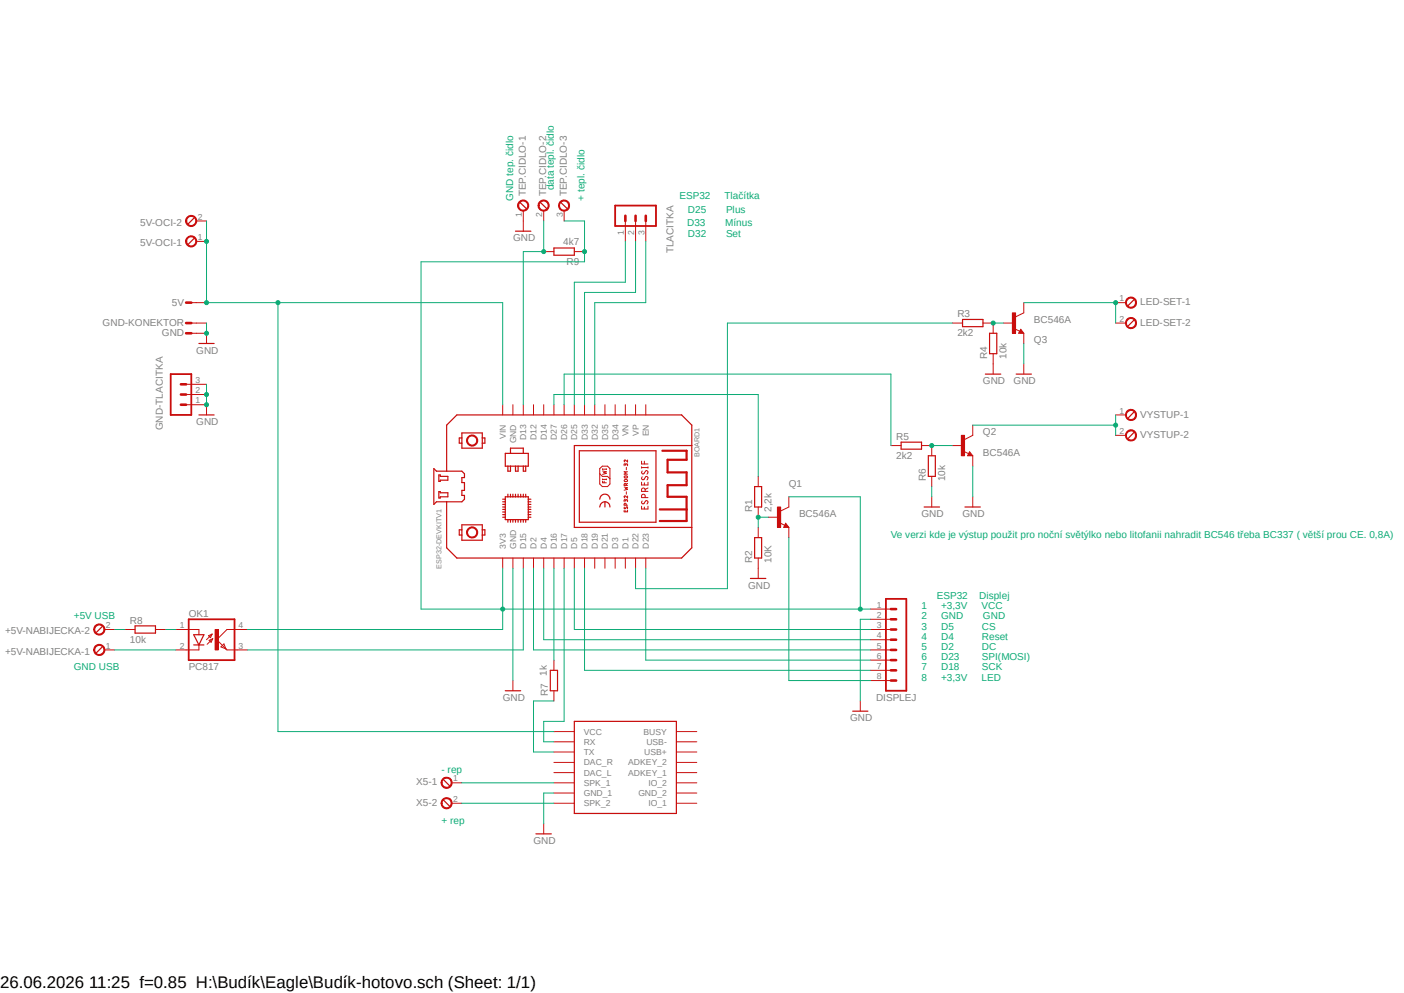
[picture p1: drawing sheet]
<svg xmlns="http://www.w3.org/2000/svg" width="297mm" height="210mm" viewBox="0 0 297 210" stroke-linecap="round" stroke-linejoin="round" font-family="sans-serif">
<path d="M0 25.7l297.1 153.4M297.1 25.7l-297.1 153.4" fill="none" stroke="#fff" stroke-width=".21"/>
<path d="M94.5 89.9v9.8M96.6 87.8h47.6M97.7 91.6h4.3v3.2h-4.3v-1.1M122.6 95.3h16.2v15.1h-16.2zM146.3 89.9v4.3h-24.8v17.3h24.8v4.4" fill="none" stroke="#c90d0c" stroke-width=".25"/>
<g fill="none" stroke="#c90d0c" stroke-width=".21">
<path d="M106.3 85.6v2.2M108.5 85.6v2.2M110.7 85.6v2.2M112.9 85.6v2.2M115 85.6v2.2M117.2 85.6v2.2M119.3 85.6v2.2M121.5 85.6v2.2M123.7 85.6v2.2M125.8 85.6v2.2M128 85.6v2.2M130.1 85.6v2.2"/>
<path d="M132.3 85.6v2.2M134.5 85.6v2.2M136.6 85.6v2.2M106.3 118v2.2M108.5 118v2.2M110.7 118v2.2M112.9 118v2.2M115 118v2.2M117.2 118v2.2M119.3 118v2.2M121.5 118v2.2M123.7 118v2.2"/>
<path d="M125.8 118v2.2M128 118v2.2M130.1 118v2.2M132.3 118v2.2M134.5 118v2.2M136.6 118v2.2"/>
</g>
<path d="M99 92.4a1.19 1.19 0 0 1 1.9 .2 1.19 1.19 0 0 1-.7 1.8 1.19 1.19 0 0 1-1.5-1.2h.2a.98 .98 0 0 1 1.3-1 .98 .98 0 0 1 .4 1.6 .98 .98 0 0 1-1.6-.3l-.1-.3h-.2z" fill-rule="evenodd" fill="#c90d0c"/>
<path d="M99 92.4a1.19 1.19 0 0 1 1.9 .2 1.19 1.19 0 0 1-.7 1.8 1.19 1.19 0 0 1-1.5-1.2h.2a.98 .98 0 0 1 1.3-1 .98 .98 0 0 1 .4 1.6 .98 .98 0 0 1-1.6-.3l-.1-.3h-.2z" fill="none" stroke="#c90d0c" stroke-width=".21"/>
<g fill="none" stroke="#c90d0c" stroke-width=".25">
<path d="M97.7 91.6v2.1h-.5v-1.1h.5M102 92.6h.6v1.1h-.6M106.9 95.9h4.9v2.7h-4.9zM107.4 98.6v1.1h.6v-1.1M108 95.9v-1.1h2.7v1.1M109.1 98.6v1.1h.5v-1.1M110.7 98.6v1.1h.5v-1.1M97.7 111h4.3v3.3h-4.3v-1.1M106.3 105.6h.6M106.3 106.1h.6M106.3 106.7h.6M106.3 107.2h.6"/>
<path d="M106.3 107.7h.6M106.3 108.3h.6M106.3 108.8h.6M106.3 109.4h.6M106.9 105.1h4.9v4.8h-4.9zM107.4 104.5v.6M107.4 109.9v.5M108 104.5v.6M108 109.9v.5M108.5 104.5v.6M108.5 109.9v.5M109.1 104.5v.6"/>
<path d="M109.1 109.9v.5M109.6 104.5v.6M109.6 109.9v.5M110.2 104.5v.6M110.2 109.9v.5M110.7 104.5v.6M110.7 109.9v.5M111.2 104.5v.6M111.2 109.9v.5M111.8 105.6h.5M111.8 106.1h.5M111.8 106.7h.5"/>
<path d="M111.8 107.2h.5M111.8 107.7h.5M111.8 108.3h.5M111.8 108.8h.5M111.8 109.4h.5"/>
</g>
<path d="M99 111.8a1.19 1.19 0 0 1 1.9 .2 1.19 1.19 0 0 1-.7 1.8 1.19 1.19 0 0 1-1.5-1.2h.2a.98 .98 0 0 1 1.3-.9 .98 .98 0 0 1 .4 1.6 .98 .98 0 0 1-1.6-.3l-.1-.4h-.2z" fill-rule="evenodd" fill="#c90d0c"/>
<g fill="none" stroke="#c90d0c" stroke-width=".21">
<path d="M40.5 64h3.2M40.5 70.5h3.2M126.9 99.1l.5-.5h1.1l.5 .5v3.3l-.5 .5h-1.1l-.5-.5zM127.5 99.6l.8 .2-.6 .1 .6 .2-.8 .2M127.5 99.2h.8M127.5 99.1v.2M128.3 99.1v.2M132.4 98.3l.2-.2 .2 .4M132.4 98.4l-.1-.3h-.2l-.1 .4M132.5 98.8v.6M132.8 97.3v.4l-.7-.4-.1 .2 .2 .2M132.8 99.8h-.8l.5 .2-.5 .3h.8"/>
<path d="M135.7 97.5v.6h1.4M135.7 98.7v.3M135.7 98.9h1.4M135.8 99.6l-.1 .3 .3 .3 .6-.6h.3l.2 .2-.2 .5M136.3 97.5v.6M137.1 98.7v.3M99 111.8a1.19 1.19 0 0 1 1.9 .2 1.19 1.19 0 0 1-.7 1.8 1.19 1.19 0 0 1-1.5-1.2h.2a.98 .98 0 0 1 1.3-.9 .98 .98 0 0 1 .4 1.6 .98 .98 0 0 1-1.6-.3l-.1-.4h-.2zM126.9 100.2l.5 .6h1.1l.5 .5M127.5 101.3v.2M127.5 101.8v.3h.8M127.5 101.4h.8M127.8 101.8v.3"/>
<path d="M128.3 101.3v.2M132 100.8l.6-.1 .2 .2-.2 .2h-.4zM132 107.9v.3h.8v-.3M132 103l.8 .2-.5 .1 .5 .2-.8 .2M132.1 107.2l-.1 .3 .2 .1 .3-.3 .2-.1v.4M132.1 101.5l.5-.1 .2 .3-.7 .1zM132.4 105.9l.2-.2 .2 .4M132.4 106l-.1-.3h-.2l-.1 .4M132.4 108v.2M132.5 106.8l-.1-.3-.2-.1-.2 .4h.8M132.5 102.7l-.1-.4-.2-.1-.2 .5h.8M132.5 104v.5"/>
<path d="M132.8 104.9v.4l-.7-.4-.1 .2 .2 .2M132.8 102.2l-.3 .2M135.7 102v.6h1.4v-.6M135.7 107.1v.6h1.4v-.6M135.8 106l-.1 .3a.32 .32 0 0 0 .5 .3l.3-.6 .3-.1 .3 .3-.2 .4M135.8 100.8v.5l.2 .2 .3-.2 .3-.5h.3l.2 .2-.2 .5M136.3 102.1v.5M136.3 107.2v.5M136.5 105.2v-.3a.38 .38 0 0 0-.4-.4 .38 .38 0 0 0-.4 .4v.3h1.4M136.5 103.9v-.3a.38 .38 0 0 0-.4-.4 .38 .38 0 0 0-.4 .4v.3h1.4M137.1 103.2l-.6 .3"/>
</g>
<g fill="none" stroke="#c90d0c" stroke-width=".25">
<path d="M41.1 50.4l-1.3 1.3M91.8 99.1l.5 .6h5.4l.6 .5v.8h-.6v1.1h.6v1.6h-.6v1.1h.6v.8l-.6 .5h-5.4l-.5 .6zM96.6 87.8l-2.1 2.1M144.2 87.8l2.1 2.1M146.3 94.2v17.3M92.8 100.5h.3v.3h1.6v.8h-1.6v.2h-.3zM92.8 104h.3v.2h1.6v.9h-1.6v.2h-.3zM94.5 106.1v9.8l2.1 2.1h47.6l2.1-2.1M97.7 111v2.2h-.5v-1.1h.5M102 112.1h.6v1.1h-.6M126.9 105.6a1.08 1.08 0 0 1 1.1-1.1 1.08 1.08 0 0 1 1 1.1M128 106.1a1.06 1.06 0 0 1 1 1.1"/>
<path d="M128 106.1a1.12 1.12 0 0 0-1.1 1.1M128 106.1v1.1"/>
</g>
<path d="M140.1 95.3h5.1v1.9h-4v2.7h4v2.7h-4v2.5h4v5.1h-5.6M139.6 107.7h5.6" fill="none" stroke="#c90d0c" stroke-width=".47"/>
<path d="M39.4 64h1.1M39.4 70.5h1.1" fill="none" stroke="#c90d0c" stroke-width=".55"/>
<path d="M39.6 50.2a1.19 1.19 0 0 1 1.9 .3 1.19 1.19 0 0 1-.8 1.7 1.19 1.19 0 0 1-1.5-1.1h.3a.97 .97 0 0 1 1.4-.9 .97 .97 0 0 1 .2 1.6 .97 .97 0 0 1-1.6-.4v-.3h-.3z" fill-rule="evenodd" fill="#c90d0c"/>
<path d="M39.6 50.2a1.19 1.19 0 0 1 1.9 .3 1.19 1.19 0 0 1-.8 1.7 1.19 1.19 0 0 1-1.5-1.1h.3a.97 .97 0 0 1 1.4-.9 .97 .97 0 0 1 .2 1.6 .97 .97 0 0 1-1.6-.4v-.3h-.3zM41.5 51.1h2.2" fill="none" stroke="#c90d0c" stroke-width=".21"/>
<path d="M41.1 46.1l-1.3 1.3" fill="none" stroke="#c90d0c" stroke-width=".25"/>
<path d="M39.6 45.9a1.19 1.19 0 0 1 1.9 .3 1.19 1.19 0 0 1-.8 1.7 1.19 1.19 0 0 1-1.5-1.2h.3a.97 .97 0 0 1 1.4-.8 .97 .97 0 0 1 .2 1.6 .97 .97 0 0 1-1.6-.4v-.4h-.3z" fill-rule="evenodd" fill="#c90d0c"/>
<path d="M39.6 45.9a1.19 1.19 0 0 1 1.9 .3 1.19 1.19 0 0 1-.8 1.7 1.19 1.19 0 0 1-1.5-1.2h.3a.97 .97 0 0 1 1.4-.8 .97 .97 0 0 1 .2 1.6 .97 .97 0 0 1-1.6-.4v-.4h-.3zM41.5 46.7h2.2" fill="none" stroke="#c90d0c" stroke-width=".21"/>
<path d="M239.9 63.4l-1.3 1.2" fill="none" stroke="#c90d0c" stroke-width=".25"/>
<path d="M238.4 63.2a1.18 1.18 0 0 1 1.8 .1 1.18 1.18 0 0 1-.6 1.8 1.18 1.18 0 0 1-1.5-1.1h.2a.97 .97 0 0 1 1.4-.8 .97 .97 0 0 1 .2 1.6 .97 .97 0 0 1-1.6-.5v-.3h-.2z" fill-rule="evenodd" fill="#c90d0c"/>
<path d="M236 64h2.2M238.4 63.2a1.18 1.18 0 0 1 1.8 .1 1.18 1.18 0 0 1-.6 1.8 1.18 1.18 0 0 1-1.5-1.1h.2a.97 .97 0 0 1 1.4-.8 .97 .97 0 0 1 .2 1.6 .97 .97 0 0 1-1.6-.5v-.3h-.2z" fill="none" stroke="#c90d0c" stroke-width=".21"/>
<path d="M239.9 67.7l-1.3 1.3" fill="none" stroke="#c90d0c" stroke-width=".25"/>
<path d="M238.4 67.5a1.18 1.18 0 0 1 1.8 .2 1.18 1.18 0 0 1-.6 1.7 1.18 1.18 0 0 1-1.5-1.1h.2a.97 .97 0 0 1 1.4-.8 .97 .97 0 0 1 .2 1.6 .97 .97 0 0 1-1.6-.4v-.4h-.2z" fill-rule="evenodd" fill="#c90d0c"/>
<path d="M236 68.3h2.2M238.4 67.5a1.18 1.18 0 0 1 1.8 .2 1.18 1.18 0 0 1-.6 1.7 1.18 1.18 0 0 1-1.5-1.1h.2a.97 .97 0 0 1 1.4-.8 .97 .97 0 0 1 .2 1.6 .97 .97 0 0 1-1.6-.4v-.4h-.2z" fill="none" stroke="#c90d0c" stroke-width=".21"/>
<path d="M239.9 87.1l-1.3 1.3" fill="none" stroke="#c90d0c" stroke-width=".25"/>
<path d="M238.4 87a1.18 1.18 0 0 1 1.9 .1 1.18 1.18 0 0 1-.7 1.8 1.18 1.18 0 0 1-1.5-1.1h.2a.97 .97 0 0 1 1.4-.8 .97 .97 0 0 1 .2 1.6 .97 .97 0 0 1-1.6-.5v-.3h-.2z" fill-rule="evenodd" fill="#c90d0c"/>
<path d="M236 87.8h2.2M238.4 87a1.18 1.18 0 0 1 1.9 .1 1.18 1.18 0 0 1-.7 1.8 1.18 1.18 0 0 1-1.5-1.1h.2a.97 .97 0 0 1 1.4-.8 .97 .97 0 0 1 .2 1.6 .97 .97 0 0 1-1.6-.5v-.3h-.2z" fill="none" stroke="#c90d0c" stroke-width=".21"/>
<path d="M239.9 91.4l-1.3 1.4" fill="none" stroke="#c90d0c" stroke-width=".25"/>
<path d="M238.4 91.3a1.18 1.18 0 0 1 1.9 .2 1.18 1.18 0 0 1-.7 1.7 1.18 1.18 0 0 1-1.5-1.1h.2a.97 .97 0 0 1 1.4-.8 .97 .97 0 0 1 .2 1.6 .97 .97 0 0 1-1.6-.4v-.4h-.2z" fill-rule="evenodd" fill="#c90d0c"/>
<path d="M236 92.1h2.2M238.4 91.3a1.18 1.18 0 0 1 1.9 .2 1.18 1.18 0 0 1-.7 1.7 1.18 1.18 0 0 1-1.5-1.1h.2a.97 .97 0 0 1 1.4-.8 .97 .97 0 0 1 .2 1.6 .97 .97 0 0 1-1.6-.4v-.4h-.2z" fill="none" stroke="#c90d0c" stroke-width=".21"/>
<path d="M110 42.8l1.3 1.3" fill="none" stroke="#c90d0c" stroke-width=".25"/>
<path d="M109.8 42.7a1.19 1.19 0 0 1 1.9 .2 1.19 1.19 0 0 1-.7 1.8 1.19 1.19 0 0 1-1.5-1.2h.2a.97 .97 0 0 1 1.4-.8 .97 .97 0 0 1 .2 1.6 .97 .97 0 0 1-1.5-.5l-.1-.3h-.2z" fill-rule="evenodd" fill="#c90d0c"/>
<path d="M109.8 42.7a1.19 1.19 0 0 1 1.9 .2 1.19 1.19 0 0 1-.7 1.8 1.19 1.19 0 0 1-1.5-1.2h.2a.97 .97 0 0 1 1.4-.8 .97 .97 0 0 1 .2 1.6 .97 .97 0 0 1-1.5-.5l-.1-.3h-.2zM110.7 44.6v2.1" fill="none" stroke="#c90d0c" stroke-width=".21"/>
<path d="M114.3 42.8l1.4 1.3" fill="none" stroke="#c90d0c" stroke-width=".25"/>
<path d="M114.1 42.7a1.18 1.18 0 0 1 1.9 .1 1.18 1.18 0 0 1-.6 1.8 1.18 1.18 0 0 1-1.6-1.1h.2a.97 .97 0 0 1 1.4-.8 .97 .97 0 0 1 .2 1.6 .97 .97 0 0 1-1.5-.5l-.1-.3h-.2l.1-.4z" fill-rule="evenodd" fill="#c90d0c"/>
<path d="M114.1 42.7a1.18 1.18 0 0 1 1.9 .1 1.18 1.18 0 0 1-.6 1.8 1.18 1.18 0 0 1-1.6-1.1h.2a.97 .97 0 0 1 1.4-.8 .97 .97 0 0 1 .2 1.6 .97 .97 0 0 1-1.5-.5l-.1-.3h-.2l.1-.4zM115 44.6v2.1" fill="none" stroke="#c90d0c" stroke-width=".21"/>
<path d="M118.7 42.8l1.3 1.3" fill="none" stroke="#c90d0c" stroke-width=".25"/>
<path d="M118.4 42.7a1.18 1.18 0 0 1 1.9 .1 1.18 1.18 0 0 1-.6 1.8 1.18 1.18 0 0 1-1.5-1.1h.2a.97 .97 0 0 1 1.4-.8 .97 .97 0 0 1 .2 1.6 .97 .97 0 0 1-1.6-.5v-.3h-.2z" fill-rule="evenodd" fill="#c90d0c"/>
<g fill="none" stroke="#c90d0c" stroke-width=".21">
<path d="M118.4 42.7a1.18 1.18 0 0 1 1.9 .1 1.18 1.18 0 0 1-.6 1.8 1.18 1.18 0 0 1-1.5-1.1h.2a.97 .97 0 0 1 1.4-.8 .97 .97 0 0 1 .2 1.6 .97 .97 0 0 1-1.6-.5v-.3h-.2zM119.3 44.6v2.1M132.3 46.7v4.4M134.5 46.7v4.4M136.6 46.7v4.4M39.4 85.6h4.3M39.4 83.4h4.3M39.4 81.3h4.3M184.1 128.8h4.4M184.1 131h4.4M184.1 133.1h4.4M184.1 135.3h4.4"/>
<path d="M184.1 137.5h4.4M184.1 139.6h4.4M184.1 141.8h4.4M184.1 143.9h4.4"/>
</g>
<path d="M130.1 43.5h8.7v4.3h-8.7zM36.1 79.1h4.4v8.7h-4.4zM187.4 126.7h4.3v19.4h-4.3z" fill="none" stroke="#c90d0c" stroke-width=".38"/>
<g fill="none" stroke="#c90d0c" stroke-width=".55">
<path d="M132.3 45.6v1.1M134.5 45.6v1.1M136.6 45.6v1.1M38.3 81.3h1.1M38.3 83.4h1.1M38.3 85.6h1.1M188.5 133.1h1.1M188.5 131h1.1M188.5 128.8h1.1M188.5 137.5h1.1M188.5 135.3h1.1M188.5 139.6h1.1"/>
<path d="M188.5 143.9h1.1M188.5 141.8h1.1"/>
</g>
<path d="M93.8 164.9l1.3 1.3" fill="none" stroke="#c90d0c" stroke-width=".25"/>
<path d="M93.6 164.8a1.18 1.18 0 0 1 1.9 .1 1.18 1.18 0 0 1-.7 1.8 1.18 1.18 0 0 1-1.5-1.1h.2a.97 .97 0 0 1 1.4-.9 .97 .97 0 0 1 .2 1.7 .97 .97 0 0 1-1.5-.5l-.1-.3h-.2z" fill-rule="evenodd" fill="#c90d0c"/>
<path d="M93.6 164.8a1.18 1.18 0 0 1 1.9 .1 1.18 1.18 0 0 1-.7 1.8 1.18 1.18 0 0 1-1.5-1.1h.2a.97 .97 0 0 1 1.4-.9 .97 .97 0 0 1 .2 1.7 .97 .97 0 0 1-1.5-.5l-.1-.3h-.2zM95.5 165.6h2.2" fill="none" stroke="#c90d0c" stroke-width=".21"/>
<path d="M93.8 169.2l1.3 1.3" fill="none" stroke="#c90d0c" stroke-width=".25"/>
<path d="M93.6 169.1a1.18 1.18 0 0 1 1.9 .1 1.18 1.18 0 0 1-.7 1.8 1.18 1.18 0 0 1-1.5-1.1h.2a.97 .97 0 0 1 1.4-.8 .97 .97 0 0 1 .2 1.6 .97 .97 0 0 1-1.5-.5l-.1-.3h-.2z" fill-rule="evenodd" fill="#c90d0c"/>
<g fill="none" stroke="#c90d0c" stroke-width=".21">
<path d="M201.5 68.3h2.1M207.9 68.3h2.2v2.2M210.1 74.8v2.2M188.5 94.2h2.1M194.9 94.2h2.2v2.2M160.4 111.5v2.2M160.4 118v2.2M197.1 100.8v2.1M26.4 133.1h2.2M32.9 133.1h2.2M117.2 139.6v2.2M117.2 146.1v2.2"/>
<path d="M93.6 169.1a1.18 1.18 0 0 1 1.9 .1 1.18 1.18 0 0 1-.7 1.8 1.18 1.18 0 0 1-1.5-1.1h.2a.97 .97 0 0 1 1.4-.8 .97 .97 0 0 1 .2 1.6 .97 .97 0 0 1-1.5-.5l-.1-.3h-.2zM95.5 169.9h2.2"/>
</g>
<path d="M203.6 67.6h4.3v1.5h-4.3zM209.3 70.5h1.6v4.3h-1.6zM190.6 93.5h4.3v1.5h-4.3zM196.4 96.4h1.5v4.4h-1.5zM159.6 113.7h1.5v4.3h-1.5zM21.6 136.8l-1.2 1.3M28.6 132.4h4.3v1.5h-4.3zM116.4 141.8h1.5v4.3h-1.5z" fill="none" stroke="#c90d0c" stroke-width=".25"/>
<path d="M20.1 136.7a1.2 1.2 0 0 1 1.9 .1 1.2 1.2 0 0 1-.6 1.8 1.2 1.2 0 0 1-1.6-1.1h.2a.98 .98 0 0 1 1.3-1 .98 .98 0 0 1 .4 1.6 .98 .98 0 0 1-1.6-.3l-.1-.3h-.2z" fill-rule="evenodd" fill="#c90d0c"/>
<path d="M20.1 136.7a1.2 1.2 0 0 1 1.9 .1 1.2 1.2 0 0 1-.6 1.8 1.2 1.2 0 0 1-1.6-1.1h.2a.98 .98 0 0 1 1.3-1 .98 .98 0 0 1 .4 1.6 .98 .98 0 0 1-1.6-.3l-.1-.3h-.2zM22.1 137.5h2.2" fill="none" stroke="#c90d0c" stroke-width=".21"/>
<path d="M21.6 132.5l-1.2 1.3" fill="none" stroke="#c90d0c" stroke-width=".25"/>
<path d="M20.1 132.3a1.2 1.2 0 0 1 1.9 .2 1.2 1.2 0 0 1-.6 1.8 1.2 1.2 0 0 1-1.6-1.2h.2a.98 .98 0 0 1 1.3-.9 .98 .98 0 0 1 .4 1.5 .98 .98 0 0 1-1.6-.2l-.1-.4h-.2z" fill-rule="evenodd" fill="#c90d0c"/>
<path d="M20.1 132.3a1.2 1.2 0 0 1 1.9 .2 1.2 1.2 0 0 1-.6 1.8 1.2 1.2 0 0 1-1.6-1.2h.2a.98 .98 0 0 1 1.3-.9 .98 .98 0 0 1 .4 1.5 .98 .98 0 0 1-1.6-.2l-.1-.4h-.2zM22.1 133.1h2.2M39.4 133.1h2.7v1.1M42.1 136.4v1.1h-2.7M44.1 134.5l.8-.4-.4 .8zM44.2 135.4l.8-.3-.3 .7zM44.9 134.1l-1.2 1.2M45 135.1l-1.2 1.2M47.4 136.2l.4 1-1.1-.4zM50.2 133.1h-2.2l-2.2 2.2 2.2 2.2h2.2" fill="none" stroke="#c90d0c" stroke-width=".21"/>
<path d="M41 134.2h2.1l-1 2.2zM41 136.4h2.1" fill="none" stroke="#c90d0c" stroke-width=".25"/>
<path d="M39.9 131h9.7v8.6h-9.7z" fill="none" stroke="#c90d0c" stroke-width=".38"/>
<path d="M45.5 133.1h.7v4.4h-.7z" fill-rule="evenodd" fill="#c90d0c"/>
<g fill="none" stroke="#c90d0c" stroke-width=".21">
<path d="M165 110.6l1 .5M166.2 110.7l.7 .8h-1.1zM166.9 107.2l-1.8 .9M37.2 133.1h2.2M37.2 137.5h2.2M45.5 133.1h.7v4.4h-.7zM50.2 133.1h2.1M50.2 137.5h2.1M117.2 154.7h4.3M117.2 156.9h4.3M117.2 159h4.3M143.1 154.7h4.3"/>
<path d="M143.1 156.9h4.3M143.1 159h4.3M117.2 161.2h4.3M117.2 163.4h4.3M117.2 165.6h4.3M117.2 167.7h4.3M117.2 169.9h4.3M143.1 161.2h4.3M143.1 163.4h4.3M143.1 165.6h4.3M143.1 167.7h4.3M143.1 169.9h4.3"/>
</g>
<path d="M166.2 111.1l.1 .2h-.3l.2-.4 .5 .5h-.7M121.5 152.6h21.6v19.4h-21.6z" fill="none" stroke="#c90d0c" stroke-width=".25"/>
<path d="M164.5 107.2h.6v4.3h-.6z" fill-rule="evenodd" fill="#c90d0c"/>
<path d="M203.9 95.5l1 .5M205.1 95.5l.7 .9h-1.1zM205.8 92.1l-1.8 .9M162.6 109.4h2.1M164.5 107.2h.6v4.3h-.6zM166.9 105.1v2.1M166.9 111.5v2.2" fill="none" stroke="#c90d0c" stroke-width=".21"/>
<path d="M205.1 96l.1 .2h-.3l.2-.4 .4 .5h-.6" fill="none" stroke="#c90d0c" stroke-width=".25"/>
<path d="M203.4 92.1h.6v4.3h-.6z" fill-rule="evenodd" fill="#c90d0c"/>
<path d="M214.7 69.6l1 .5M215.9 69.6l.7 .9h-1.1zM216.6 66.2l-1.8 .8M201.5 94.2h2.1M203.4 92.1h.6v4.3h-.6zM205.8 89.9v2.2M205.8 96.4v2.2" fill="none" stroke="#c90d0c" stroke-width=".21"/>
<path d="M215.9 70.1l.1 .2h-.3l.2-.5 .5 .6h-.7" fill="none" stroke="#c90d0c" stroke-width=".25"/>
<path d="M214.2 66.2h.6v4.3h-.6z" fill-rule="evenodd" fill="#c90d0c"/>
<g fill="none" stroke="#c90d0c" stroke-width=".21">
<path d="M110.7 46.7v2.2M115 53.2h2.2M121.5 53.2h2.2M40.5 68.3h3.2M43.7 70.5v2.1M210.1 77v2.1M212.3 68.3h2.1M214.2 66.2h.6v4.3h-.6zM216.6 64v2.2M216.6 70.5v2.1M216.6 77v2.1M43.7 85.6v2.2"/>
<path d="M160.4 100.8v2.1M160.4 107.2v2.2M197.1 105.1v2.1M205.8 105.1v2.1M160.4 120.2v2.1M108.5 143.9v2.2M182 148.3v2.1M115 174.2v2.2"/>
</g>
<g fill="none" stroke="#c90d0c" stroke-width=".25">
<path d="M109.1 48.9h3.2M117.2 52.5h4.3v1.5h-4.3zM42.1 72.6h3.2M208.4 79.1h3.3M215 79.1h3.2M42.1 87.8h3.2M159.6 102.9h1.5v4.3h-1.5zM195.5 107.2h3.3M204.1 107.2h3.3M158.7 122.3h3.3M106.9 146.1h3.3M180.4 150.4h3.2"/>
<path d="M113.4 176.4h3.2"/>
</g>
<path d="M39.4 68.3h1.1" fill="none" stroke="#c90d0c" stroke-width=".55"/>
<path d="M43.7 46.7v17.3" fill="none" stroke="#0dab76" stroke-width=".21"/>
<circle cx="43.7" cy="51.1" r=".43" fill="#0dab76"/>
<g fill="none" stroke="#0dab76" stroke-width=".21">
<path d="M58.8 64h47.5v21.6"/>
<circle cx="43.7" cy="51.1" r=".43"/>
</g>
<circle cx="43.7" cy="64" r=".43" fill="#0dab76"/>
<g fill="none" stroke="#0dab76" stroke-width=".21">
<path d="M43.7 64h15.1v90.7h58.4"/>
<circle cx="43.7" cy="64" r=".43"/>
</g>
<circle cx="58.8" cy="64" r=".43" fill="#0dab76"/>
<g fill="none" stroke="#0dab76" stroke-width=".21">
<path d="M43.7 81.3v4.3"/>
<circle cx="58.8" cy="64" r=".43"/>
</g>
<circle cx="43.7" cy="83.4" r=".43" fill="#0dab76"/>
<circle cx="43.7" cy="83.4" r=".43" fill="none" stroke="#0dab76" stroke-width=".21"/>
<circle cx="43.7" cy="85.6" r=".43" fill="#0dab76"/>
<g fill="none" stroke="#0dab76" stroke-width=".21">
<path d="M43.7 68.3v2.2"/>
<circle cx="43.7" cy="85.6" r=".43"/>
</g>
<circle cx="43.7" cy="70.5" r=".43" fill="#0dab76"/>
<g fill="none" stroke="#0dab76" stroke-width=".21">
<path d="M210.1 68.3h2.2M216.6 72.6v4.4M205.8 98.6v6.5M197.1 102.9v2.2M108.5 120.2v23.7M184.1 131h-2.1v17.3M117.2 167.7h-2.2v6.5"/>
<circle cx="43.7" cy="70.5" r=".43"/>
</g>
<circle cx="210.1" cy="68.3" r=".43" fill="#0dab76"/>
<g fill="none" stroke="#0dab76" stroke-width=".21">
<path d="M197.1 94.2h4.4"/>
<circle cx="210.1" cy="68.3" r=".43"/>
</g>
<circle cx="197.1" cy="94.2" r=".43" fill="#0dab76"/>
<g fill="none" stroke="#0dab76" stroke-width=".21">
<path d="M24.3 133.1h2.1M35.1 133.1h2.1M106.3 120.2v12.9h-54M106.3 128.8h77.8M97.7 165.6h19.5M97.7 169.9h19.5"/>
<circle cx="197.1" cy="94.2" r=".43"/>
</g>
<circle cx="106.3" cy="128.8" r=".43" fill="#0dab76"/>
<g fill="none" stroke="#0dab76" stroke-width=".21">
<path d="M119.3 46.7h4.4v8.7h-34.6v73.4h17.2"/>
<circle cx="106.3" cy="128.8" r=".43"/>
</g>
<circle cx="123.7" cy="53.2" r=".43" fill="#0dab76"/>
<g fill="none" stroke="#0dab76" stroke-width=".21">
<path d="M166.9 105.1h15.1v23.7"/>
<circle cx="123.7" cy="53.2" r=".43"/>
</g>
<circle cx="182" cy="128.8" r=".43" fill="#0dab76"/>
<g fill="none" stroke="#0dab76" stroke-width=".21">
<path d="M115 46.7v6.5h-4.3v32.4M166.9 113.7v30.2h17.2M110.7 120.2v17.3h-58.4M112.9 120.2v17.3h71.2M115 120.2v15.1h69.1M117.2 120.2v19.4M119.3 120.2v32.4h-4.3v4.3h2.2M121.5 120.2v12.9h62.6M123.7 120.2v21.6h60.4M136.6 120.2v19.4h47.5M117.2 148.3h-4.3v10.7h4.3"/>
<circle cx="182" cy="128.8" r=".43"/>
</g>
<circle cx="115" cy="53.2" r=".43" fill="#0dab76"/>
<g fill="none" stroke="#0dab76" stroke-width=".21">
<path d="M132.3 51.1v8.6h-10.8v25.9M134.5 51.1v10.7h-10.8v23.8M136.6 51.1v12.9h-10.8v21.6M117.2 85.6v-2.2h43.2v17.4M162.6 109.4h-2.2v2.1"/>
<circle cx="115" cy="53.2" r=".43"/>
</g>
<circle cx="160.4" cy="109.4" r=".43" fill="#0dab76"/>
<g fill="none" stroke="#0dab76" stroke-width=".21">
<path d="M119.3 85.6v-6.5h69.2v15.1M205.8 89.9h30.2M236 87.8v4.3"/>
<circle cx="160.4" cy="109.4" r=".43"/>
</g>
<circle cx="236" cy="89.9" r=".43" fill="#0dab76"/>
<g fill="none" stroke="#0dab76" stroke-width=".21">
<path d="M216.6 64h19.4v4.3"/>
<circle cx="236" cy="89.9" r=".43"/>
</g>
<circle cx="236" cy="64" r=".43" fill="#0dab76"/>
<g fill="none" stroke="#0dab76" stroke-width=".21">
<path d="M201.5 68.3h-47.6v56.2h-19.4v-4.3M24.3 137.5h12.9"/>
<circle cx="236" cy="64" r=".43"/>
</g>
<text font-size="3.6" x="0" y="208.9">26.06.2026 11:25 f=0.85 H:\Budík\Eagle\Budík-hotovo.sch (Sheet: 1/1)</text>
<g font-size="2.1" fill="#808080">
<text x="111.2" y="41.5" transform="rotate(-90 111.2 41.5)">TEP.CIDLO-1</text>
<text x="115.5" y="41.5" transform="rotate(-90 115.5 41.5)">TEP.CIDLO-2</text>
<text x="119.9" y="41.5" transform="rotate(-90 119.9 41.5)">TEP.CIDLO-3</text>
<text x="29.7" y="47.7">5V-OCI-2</text>
<text x="29.7" y="52">5V-OCI-1</text>
<text x="108.5" y="51.1">GND</text>
<text x="119.1" y="51.9">4k7</text>
<text x="142.5" y="53.6" transform="rotate(-90 142.5 53.6)">TLACITKA</text>
<text x="119.8" y="56">R9</text>
<text x="36.4" y="64.7">5V</text>
<text x="241.2" y="64.6">LED-SET-1</text>
<text x="21.7" y="69">GND-KONEKTOR</text>
<text x="34.2" y="71.2">GND</text>
<text x="202.5" y="71.1">2k2</text>
<text x="202.5" y="67.1">R3</text>
<text x="218.7" y="68.3">BC546A</text>
<text x="241.2" y="68.9">LED-SET-2</text>
<text x="41.5" y="74.8">GND</text>
<text x="208.8" y="75.9" transform="rotate(-90 208.8 75.9)">R4</text>
<text x="212.9" y="75.9" transform="rotate(-90 212.9 75.9)">10k</text>
<text x="218.7" y="72.6">Q3</text>
<text x="207.9" y="81.3">GND</text>
<text x="214.4" y="81.3">GND</text>
<text x="41.5" y="89.9">GND</text>
<text x="241.2" y="88.3">VYSTUP-1</text>
<text x="34.4" y="91" transform="rotate(-90 34.4 91)">GND-TLACITKA</text>
<text x="189.6" y="93">R5</text>
<text x="207.9" y="92.1">Q2</text>
<text x="241.2" y="92.6">VYSTUP-2</text>
<text x="189.6" y="97.1">2k2</text>
<text x="195.8" y="101.8" transform="rotate(-90 195.8 101.8)">R6</text>
<text x="199.9" y="101.8" transform="rotate(-90 199.9 101.8)">10k</text>
<text x="207.9" y="96.4">BC546A</text>
<text x="166.9" y="102.9">Q1</text>
<text x="159.1" y="108.3" transform="rotate(-90 159.1 108.3)">R1</text>
<text x="163.2" y="108.3" transform="rotate(-90 163.2 108.3)">2,2k</text>
<text x="169" y="109.4">BC546A</text>
<text x="194.9" y="109.4">GND</text>
<text x="203.6" y="109.4">GND</text>
<text x="159.1" y="119.1" transform="rotate(-90 159.1 119.1)">R2</text>
<text x="163.2" y="119.1" transform="rotate(-90 163.2 119.1)">10K</text>
<text x="158.2" y="124.5">GND</text>
<text x="27.5" y="131.9">R8</text>
<text x="39.9" y="130.4">OK1</text>
<text x="1.1" y="134.1">+5V-NABIJECKA-2</text>
<text x="27.5" y="135.9">10k</text>
<text x="1.1" y="138.4">+5V-NABIJECKA-1</text>
<text x="39.9" y="141.8">PC817</text>
<text x="115.7" y="142.9" transform="rotate(-90 115.7 142.9)">1k</text>
<text x="106.3" y="148.3">GND</text>
<text x="115.9" y="147.2" transform="rotate(-90 115.9 147.2)">R7</text>
<text x="185.3" y="148.3">DISPLEJ</text>
<text x="179.8" y="152.6">GND</text>
<text x="88.1" y="166.1">X5-1</text>
<text x="88.1" y="170.4">X5-2</text>
<text x="112.9" y="178.5">GND</text>
</g>
<g font-size="2.1" fill="#0dab76">
<text x="117.2" y="40.3" transform="rotate(-90 117.2 40.3)">data tepl. čidlo</text>
<text x="108.5" y="42.4" transform="rotate(-90 108.5 42.4)">GND tep. čidlo</text>
<text x="123.7" y="42.4" transform="rotate(-90 123.7 42.4)">+ tepl. čidlo</text>
<text x="143.8" y="42">ESP32</text>
<text x="145.4" y="47.8">D33</text>
<text x="145.5" y="45.1">D25</text>
<text x="153.2" y="42">Tlačítka</text>
<text x="153.4" y="47.8">Mínus</text>
<text x="153.6" y="45.1">Plus</text>
<text x="145.5" y="50.2">D32</text>
<text x="153.6" y="50.2">Set</text>
<text x="188.5" y="113.7">Ve verzi kde je výstup použit pro noční světýlko nebo litofanii nahradit BC546 třeba BC337 ( větší prou CE. 0,8A)</text>
<text x="15.6" y="131">+5V USB</text>
<text x="194.9" y="128.8">1</text>
<text x="194.9" y="131">2</text>
<text x="198.2" y="126.7">ESP32</text>
<text x="199.1" y="128.8">+3,3V</text>
<text x="199.1" y="131">GND</text>
<text x="207.1" y="126.7">Displej</text>
<text x="207.6" y="128.8">VCC</text>
<text x="207.9" y="131">GND</text>
<text x="194.9" y="133.1">3</text>
<text x="194.9" y="135.3">4</text>
<text x="194.9" y="137.5">5</text>
<text x="199.1" y="133.1">D5</text>
<text x="199.1" y="135.3">D4</text>
<text x="199.1" y="137.5">D2</text>
<text x="207.7" y="133.1">CS</text>
<text x="207.7" y="135.3">Reset</text>
<text x="207.7" y="137.5">DC</text>
<text x="15.6" y="141.8">GND USB</text>
<text x="194.9" y="139.6">6</text>
<text x="194.9" y="141.8">7</text>
<text x="194.9" y="143.9">8</text>
<text x="199.1" y="139.6">D23</text>
<text x="199.1" y="141.8">D18</text>
<text x="199.1" y="143.9">+3,3V</text>
<text x="207.6" y="143.9">LED</text>
<text x="207.7" y="139.6">SPI(MOSI)</text>
<text x="207.7" y="141.8">SCK</text>
<text x="93.4" y="163.4">- rep</text>
<text x="93.4" y="174.2">+ rep</text>
</g>
<g font-size="1.8" fill="#808080">
<text x="41.8" y="46.4">2</text>
<text x="110.4" y="45.9" transform="rotate(-90 110.4 45.9)">1</text>
<text x="114.7" y="45.9" transform="rotate(-90 114.7 45.9)">2</text>
<text x="119" y="45.9" transform="rotate(-90 119 45.9)">3</text>
<text x="41.8" y="50.8">1</text>
<text x="132" y="49.7" transform="rotate(-90 132 49.7)">1</text>
<text x="134.2" y="49.7" transform="rotate(-90 134.2 49.7)">2</text>
<text x="136.3" y="49.7" transform="rotate(-90 136.3 49.7)">3</text>
<text x="236.9" y="63.7">1</text>
<text x="236.9" y="68">2</text>
<text x="41.4" y="83.1">2</text>
<text x="41.4" y="81">3</text>
<text x="41.4" y="85.3">1</text>
<text x="236.9" y="87.5">1</text>
<text x="107" y="92.8" transform="rotate(-90 107 92.8)">VIN</text>
<text x="109.2" y="93.8" transform="rotate(-90 109.2 93.8)">GND</text>
<text x="111.3" y="93.1" transform="rotate(-90 111.3 93.1)">D13</text>
<text x="113.5" y="93.1" transform="rotate(-90 113.5 93.1)">D12</text>
<text x="115.7" y="93.1" transform="rotate(-90 115.7 93.1)">D14</text>
<text x="117.8" y="93.1" transform="rotate(-90 117.8 93.1)">D27</text>
<text x="120" y="93.1" transform="rotate(-90 120 93.1)">D26</text>
<text x="122.1" y="93.1" transform="rotate(-90 122.1 93.1)">D25</text>
<text x="124.3" y="93.1" transform="rotate(-90 124.3 93.1)">D33</text>
<text x="126.5" y="93.1" transform="rotate(-90 126.5 93.1)">D32</text>
<text x="128.7" y="93.1" transform="rotate(-90 128.7 93.1)">D35</text>
<text x="130.8" y="93.1" transform="rotate(-90 130.8 93.1)">D34</text>
<text x="133" y="92.3" transform="rotate(-90 133 92.3)">VN</text>
<text x="135.1" y="92.2" transform="rotate(-90 135.1 92.2)">VP</text>
<text x="137.3" y="92.3" transform="rotate(-90 137.3 92.3)">EN</text>
<text x="236.9" y="91.8">2</text>
<text x="107" y="116" transform="rotate(-90 107 116)">3V3</text>
<text x="109.2" y="116" transform="rotate(-90 109.2 116)">GND</text>
<text x="111.3" y="116" transform="rotate(-90 111.3 116)">D15</text>
<text x="113.5" y="116" transform="rotate(-90 113.5 116)">D2</text>
<text x="115.7" y="116" transform="rotate(-90 115.7 116)">D4</text>
<text x="117.8" y="116" transform="rotate(-90 117.8 116)">D16</text>
<text x="120" y="116" transform="rotate(-90 120 116)">D17</text>
<text x="122.1" y="116" transform="rotate(-90 122.1 116)">D5</text>
<text x="124.3" y="116" transform="rotate(-90 124.3 116)">D18</text>
<text x="126.4" y="116" transform="rotate(-90 126.4 116)">D19</text>
<text x="128.6" y="116" transform="rotate(-90 128.6 116)">D21</text>
<text x="130.8" y="116" transform="rotate(-90 130.8 116)">D3</text>
<text x="132.9" y="116" transform="rotate(-90 132.9 116)">D1</text>
<text x="135.1" y="116" transform="rotate(-90 135.1 116)">D22</text>
<text x="137.2" y="116" transform="rotate(-90 137.2 116)">D23</text>
<text x="185.5" y="128.5">1</text>
<text x="185.5" y="130.7">2</text>
<text x="22.4" y="137.2">1</text>
<text x="22.4" y="132.8">2</text>
<text x="38.1" y="132.8">1</text>
<text x="38.1" y="137.2">2</text>
<text x="50.5" y="137.2">3</text>
<text x="50.5" y="132.8">4</text>
<text x="185.5" y="132.8">3</text>
<text x="185.5" y="135">4</text>
<text x="185.5" y="137.2">5</text>
<text x="185.5" y="139.3">6</text>
<text x="185.5" y="141.5">7</text>
<text x="185.5" y="143.6">8</text>
<text x="123.5" y="155.4">VCC</text>
<text x="136.1" y="155.4">BUSY</text>
<text x="123.5" y="157.6">RX</text>
<text x="123.5" y="159.7">TX</text>
<text x="123.5" y="161.9">DAC_R</text>
<text x="132.9" y="161.9">ADKEY_2</text>
<text x="136.3" y="159.7">USB+</text>
<text x="136.7" y="157.6">USB-</text>
<text x="95.8" y="165.2">1</text>
<text x="123.5" y="164">DAC_L</text>
<text x="123.5" y="166.2">SPK_1</text>
<text x="132.9" y="164">ADKEY_1</text>
<text x="137.2" y="166.2">IO_2</text>
<text x="95.8" y="169.6">2</text>
<text x="123.5" y="168.4">GND_1</text>
<text x="123.5" y="170.5">SPK_2</text>
<text x="135" y="168.4">GND_2</text>
<text x="137.2" y="170.5">IO_1</text>
</g>
<g font-size="1.5" fill="#808080">
<text x="148" y="96.7" transform="rotate(-90 148 96.7)">BOARD1</text>
<text x="93.4" y="120.3" transform="rotate(-90 93.4 120.3)">ESP32-DEVKITV1</text>
</g>
</svg>
